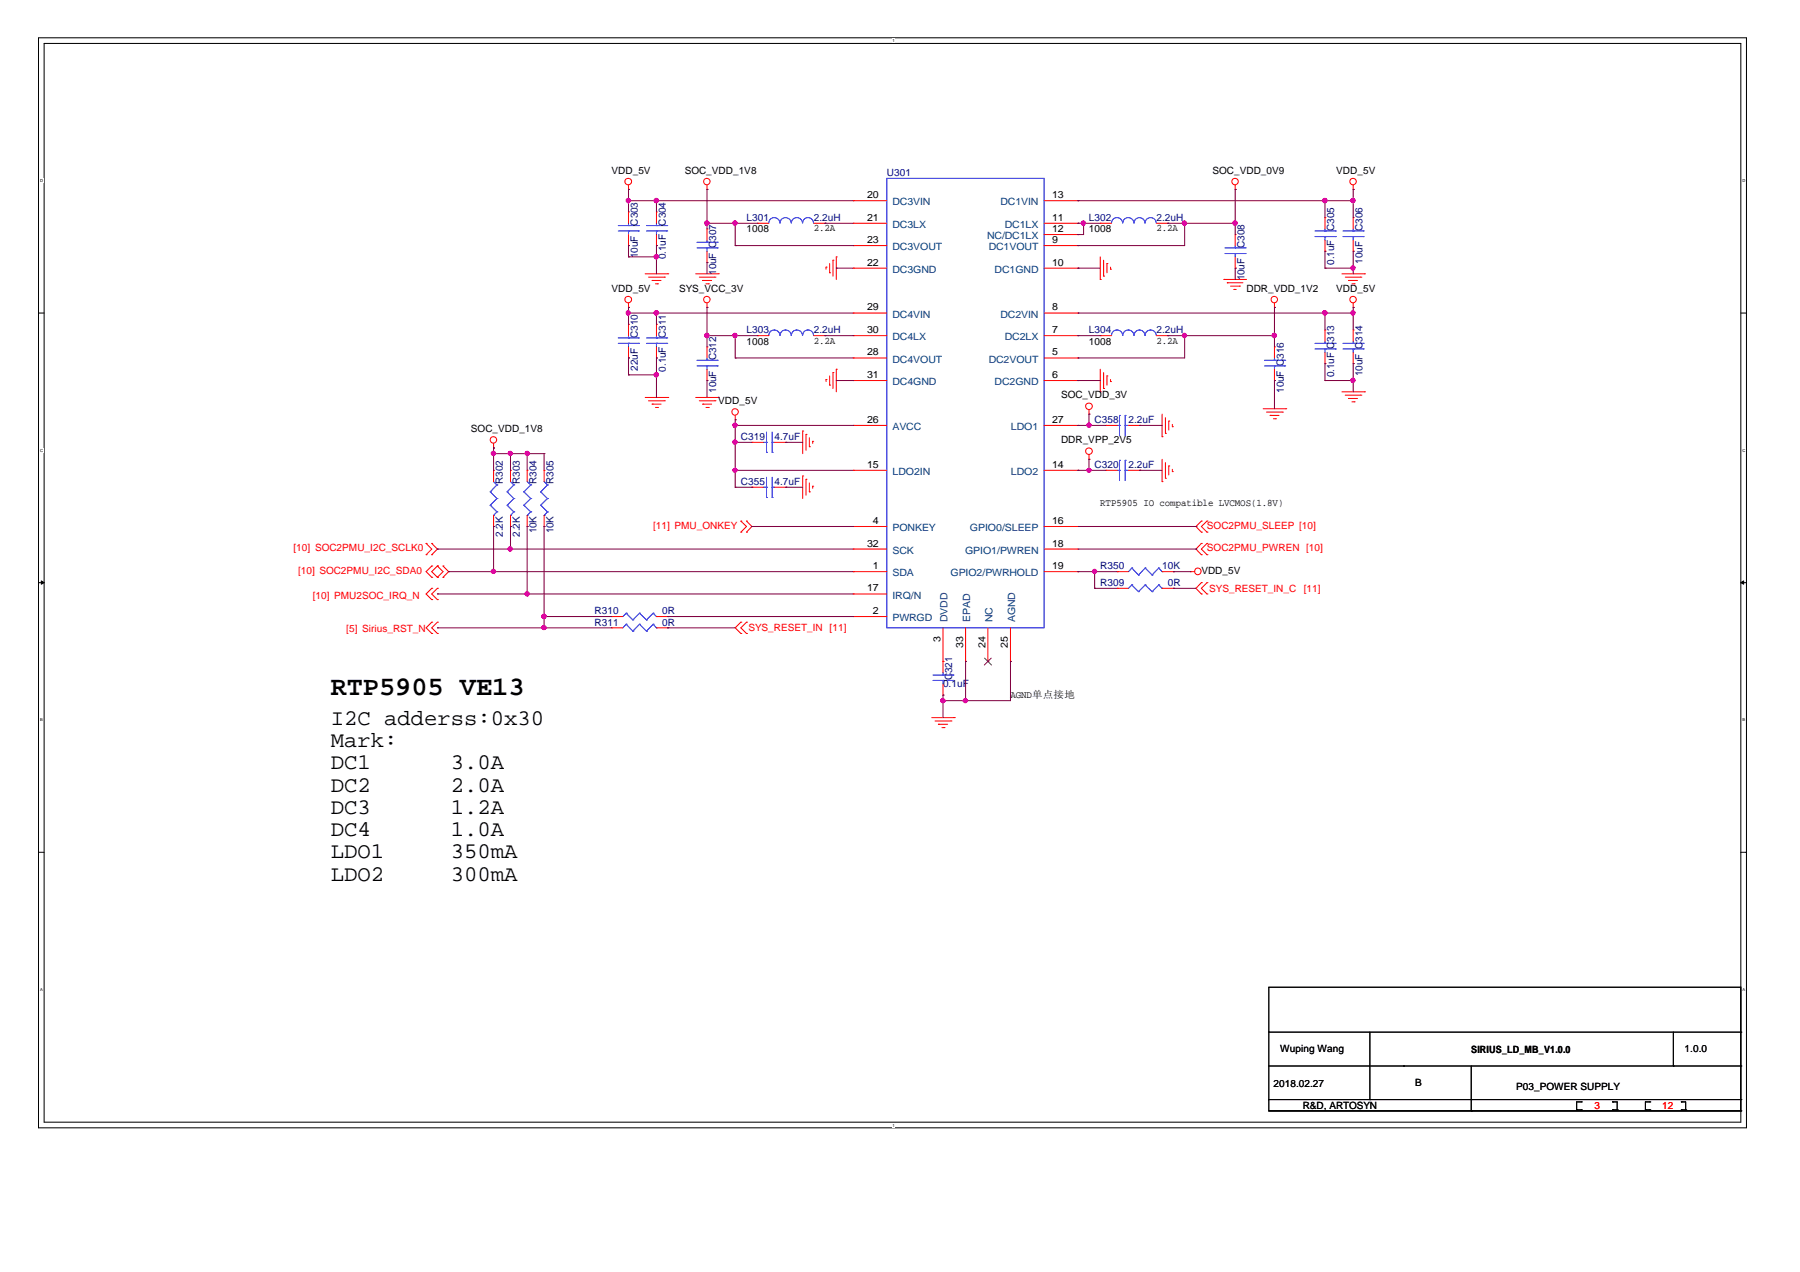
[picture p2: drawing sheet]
<svg xmlns="http://www.w3.org/2000/svg" width="297mm" height="210mm" viewBox="0 0 297 210" stroke-linecap="round" stroke-linejoin="round" font-family="sans-serif">
<path d="M6.3 6.2h281.9v179.9h-281.9zM7.3 7.2h280v178h-280z" fill="none" stroke="#000" stroke-width=".17"/>
<g fill="#fff">
<path d="M147.3 6.3h.4v.8h-.4z"/>
<path d="M147.3 185.3h.4v.7h-.4z"/>
<path d="M6.6 29.4h.5v.8h-.5z"/>
<path d="M287.5 29.4h.5v.8h-.5z"/>
<path d="M6.6 73.9h.5v.7h-.5z"/>
<path d="M287.5 73.9h.5v.7h-.5z"/>
</g>
<path d="M6.3 51.7h1M287.3 51.7h.9" fill="none" stroke="#000" stroke-width=".17"/>
<g fill="#fff">
<path d="M6.6 118.4h.5v.7h-.5z"/>
<path d="M287.5 118.4h.5v.7h-.5z"/>
</g>
<path d="M6.3 96.2h1M287.3 96.2h.9" fill="none" stroke="#000" stroke-width=".17"/>
<g fill="#000" stroke="#000" stroke-width=".17">
<path d="M6.8 95.9l.5 .3-.5 .2z" fill-rule="evenodd"/>
<path d="M287.3 96.2l.4-.3v.5z" fill-rule="evenodd"/>
</g>
<g fill="#fff">
<path d="M6.6 162.9h.5v.7h-.5z"/>
<path d="M287.5 162.9h.5v.7h-.5z"/>
</g>
<g fill="none" stroke="#000" stroke-width=".17">
<path d="M6.3 140.6h1M287.3 140.6h.9M209.4 162.9h77.9v20.4h-77.9zM209.4 170.3h77.9M209.4 175.9h77.9M226.1 170.3v11.2M231.6 175.9h.1M242.8 175.9v7.4M276.1 175.9h.1M276.1 170.3v5.6M287.3 170.3h.1M287.3 175.9h.1"/>
<path d="M209.4 181.5h77.9M209.4 183.3h77.9M226.1 181.5h.1M242.8 181.5h.1M242.8 183.3h.1M260.2 183.1h.1M260.2 183.1h.7M260.9 181.8h.1M260.9 183.1h.1M260.9 181.8h-.7v1.3M266.1 183.1h.1M266.1 181.8h.1"/>
<path d="M266.1 181.8h.8v1.3M266.1 183.1h.8M266.9 183.1h.1M271.5 183.1h.1M271.5 183.1h.7M272.2 181.8h.1M272.2 183.1h.1M272.2 181.8h-.7v1.3M277.5 183.1h.1M277.5 181.8h.1M277.5 181.8h.7v1.3M277.5 183.1h.7"/>
<path d="M278.2 183.1h.1M287.3 181.5h.1M287.3 183.3h.1"/>
</g>
<g fill="none" stroke="#f00" stroke-width=".17">
<path d="M103.7 31.3h.1M103.7 35h.1M103.7 30.5v.8M103.7 35v1.8M103.7 38.7v1.8M108.3 35h.1M108.3 35v1.8M108.3 38.7v1.8M116.7 31.3h.1M116.7 37.8h.1M116.7 30.5v.8M116.7 37.8v1.8"/>
<path d="M125 36.8h.1M125 36.8h1.9M134.3 36.8h1.8M136.1 36.8h.1M140.8 33.1h.1M140.8 36.8h.1M140.8 36.8h5.5M140.8 33.1h5.5M172.3 36.8h5.6M172.3 38.7h5.6M172.3 33.1h5.6M177.9 36.8h.1"/>
<path d="M177.9 38.7h.1M177.9 33.1h.1M181.6 36.8h.1M181.6 36.8h1.8M190.8 36.8h1.9M192.7 36.8h.1M203.8 31.3h.1M203.8 38.7h.1M203.8 30.5v.8M203.8 38.7v1.8M218.7 35.9h.1M218.7 35.9v1.9"/>
<path d="M218.7 39.6v1.9M223.3 31.3h.1M223.3 35.9h.1M223.3 30.5v.8M223.3 35.9v1.9M223.3 39.6v1.9M103.7 50.7h.1M103.7 53.5h.1M103.7 59.1h.1M103.7 40.5h.1M103.7 50v.7M103.7 53.5v1.9"/>
<path d="M103.7 57.2v1.9M106.5 45.2h3.7M107 45.7h2.6M107.6 46.3h.1M107.6 46.3h1.5M108.2 46.8h.3M108.3 40.5h.1M108.3 53.5h.1M108.3 59.1h.1M108.3 53.5v1.9M108.3 57.2v1.9M108.5 46.8h.1"/>
<path d="M109.6 45.7h.1M110.2 45.2h.1M114.8 45.2h3.7M115.4 45.7h2.6M116 46.3h.1M116 46.3h1.4M116.5 46.8h.4M116.7 50.7h.1M116.7 57.2h.1M116.7 43.3h.1M116.7 41.5v1.8M116.7 50v.7"/>
<path d="M116.7 57.2v1.9M116.9 46.8h.1M118 45.7h.1M118.5 45.2h.1M125 55.4h.1M125 55.4h1.9M134.3 55.4h1.8M136.1 55.4h.1M136.3 44.1h.1M136.3 44.1v.3M136.9 45h.1M136.9 43.5v1.5"/>
<path d="M137.5 42.9h.1M137.5 42.9v2.7M138 42.4h.1M138 42.4v3.7M140.8 44.3h.1M140.8 40.5h.1M140.8 59.1h.1M140.8 51.7h.1M140.8 55.4h.1M140.8 55.4h5.5M140.8 59.1h5.5M140.8 51.7h5.5"/>
<path d="M140.8 40.5h5.5M140.8 44.3h5.5M172.3 55.4h5.6M172.3 59.1h5.6M172.3 51.7h5.6M172.3 40.5h5.6M172.3 44.3h5.6M177.9 59.1h.1M177.9 55.4h.1M177.9 51.7h.1M177.9 40.5h.1M177.9 44.3h.1"/>
<path d="M181.6 46.1h.1M181.6 55.4h.1M181.6 42.4v3.7M181.6 55.4h1.8M182.1 45.6h.1M182.1 42.9v2.7M182.7 43.5h.1M182.7 43.5v1.5M183.3 44.4h.1M183.3 44.1v.3M190.8 55.4h1.9M192.7 55.4h.1"/>
<path d="M202 46.1h.1M202 46.1h3.7M202.5 46.7h.1M202.5 46.7h2.6M203.1 47.2h1.5M203.6 47.8h.1M203.6 47.8h.4M203.8 44.3h.1M203.8 42.4v1.9M204.6 47.2h.1M210.3 50.7h.1M210.3 57.2h.1"/>
<path d="M210.3 50v.7M210.3 57.2v1.9M218.7 54.5h.1M218.7 41.5h.1M218.7 54.5v1.8M218.7 58.2v1.8M221.4 45.2h3.8M222 45.7h2.6M222.5 46.3h.1M222.5 46.3h1.5M223.1 46.8h.4M223.3 50.7h.1"/>
<path d="M223.3 54.5h.1M223.3 41.5h.1M223.3 50v.7M223.3 54.5v1.8M223.3 58.2v1.8M223.5 46.8h.1M224.6 45.7h.1M225.2 45.2h.1M81.4 73.9h.1M81.4 77.6h.1M81.4 73.2v.7M81.4 77.6v1.9"/>
<path d="M84.2 77.6h.1M84.2 77.6v1.9M87 77.6h.1M87 77.6v1.9M89.8 77.6h.1M89.8 77.6v1.9M106.5 65.6h3.7M107 66.1h2.6M107.6 66.7h.1M107.6 66.7h1.5M108.2 67.2h.3M108.5 67.2h.1"/>
<path d="M109.6 66.1h.1M110.2 65.6h.1M114.8 65.6h3.7M115.4 66.1h2.6M116 66.7h.1M116 66.7h1.4M116.5 67.2h.4M116.7 62.8h.1M116.7 60.9v1.9M116.9 67.2h.1M118 66.1h.1M118.5 65.6h.1"/>
<path d="M121.3 69.3h.1M121.3 68.6v.7M124.1 73h.1M124.1 73h1.8M127.8 73h1.9M129.7 73h.1M132.5 71.1h.1M132.5 78.5h.1M132.5 71.1v3.8M132.5 78.5v3.8M133 71.7h.1M133 79.1h.1"/>
<path d="M133 71.7v2.6M133 79.1v2.6M133.6 73.7h.1M133.6 72.2v1.5M133.6 79.7v1.5M134.1 72.8h.1M134.1 72.8v.4M136.3 62.6h.1M136.3 62.6v.4M136.9 63.6h.1M136.9 62v1.6M137.5 61.5h.1"/>
<path d="M137.5 61.5v2.6M138 60.9h.1M138 60.9v3.8M140.8 77.6h.1M140.8 70.2h.1M140.8 62.8h.1M140.8 77.6h5.5M140.8 62.8h5.5M140.8 70.2h5.5M172.3 77.6h5.6M172.3 62.8h5.6M172.3 70.2h5.6"/>
<path d="M177.9 62.8h.1M177.9 77.6h.1M177.9 70.2h.1M179.7 75.8h.1M179.7 68.3h.1M179.7 67.6v.7M179.7 75v.8M181.6 64.7h.1M181.6 60.9v3.8M182.1 64.1h.1M182.1 61.5v2.6M182.5 77.6h.1"/>
<path d="M182.5 70.2h.1M182.5 77.6h1.9M182.5 70.2h1.9M182.7 62h.1M182.7 62v1.6M183.3 63h.1M183.3 62.6v.4M186.2 77.6h1.9M186.2 70.2h1.9M188.1 77.6h.1M188.1 70.2h.1M191.8 79.5h.1"/>
<path d="M191.8 72.1h.1M191.8 68.3v3.8M191.8 75.8v3.7M192.3 78.9h.1M192.3 71.5h.1M192.3 68.9v2.6M192.3 76.3v2.6M192.9 76.9h.1M192.9 69.5h.1M192.9 69.5v1.5M192.9 76.9v1.5M193.5 77.8h.1"/>
<path d="M193.5 70.4h.1M193.5 70v.4M193.5 77.4v.4M208.4 67.5h3.8M209 68h2.6M209.6 68.6h.1M209.6 68.6h1.5M210.1 69.1h.4M210.3 62.8h.1M210.3 60.9v1.9M210.5 69.1h.1M211.6 68h.1"/>
<path d="M212.2 67.5h.1M218.7 60h.1M221.4 64.7h3.8M222 65.2h2.6M222.5 65.8h.1M222.5 65.8h1.5M223.1 66.3h.4M223.3 60h.1M223.5 66.3h.1M224.6 65.2h.1M225.2 64.7h.1M70.3 89.7h.1"/>
<path d="M70.3 91.5h.1M70.3 89.7l.9 .9-.9 .9M71.2 91.5h.1M71.2 89.7h.1M71.2 93.4h.1M71.2 95.3h.1M71.2 97.1h.1M71.2 98.9h.1M71.2 89.7l1 .9-1 .9M71.2 93.4l-.9 .9 .9 1M71.2 97.1l-.9 .9 .9 .9M72.2 93.4h.1"/>
<path d="M72.2 95.3h.1M72.2 97.1h.1M72.2 98.9h.1M72.2 93.4l.9 .9-.9 1M72.2 93.4l-1 .9 1 1M72.2 97.1l-1 .9 1 .9M73.1 95.3h.1M73.1 93.4h.1M73.1 93.4l.9 .9-.9 1M81.4 86.9h.1M81.4 85.1v1.8M84.2 86.9h.1"/>
<path d="M84.2 85.1v1.8M87 86.9h.1M87 85.1v1.8M89.8 86.9h.1M89.8 85.1v1.8M122.3 86h.1M122.3 87.8h.1M122.3 86l.9 .9-.9 .9M123.2 87.8h.1M123.2 86h.1M123.2 86l.9 .9-.9 .9M124.1 80.4h.1"/>
<path d="M124.1 80.4h1.8M127.8 80.4h1.9M129.7 80.4h.1M133.6 81.2h.1M134.1 80.2h.1M134.1 80.2v.4M140.8 94.3h.1M140.8 86.9h.1M140.8 98h.1M140.8 90.6h.1M140.8 94.3h5.5M140.8 86.9h5.5"/>
<path d="M140.8 98h5.5M140.8 90.6h5.5M172.3 94.3h5.6M172.3 86.9h5.6M172.3 90.6h5.6M177.9 86.9h.1M177.9 90.6h.1M177.9 94.3h.1M184.4 94.3h.1M184.4 97.1h.1M184.4 94.3h1.8M184.4 97.1h1.8"/>
<path d="M191.8 94.3h1.8M191.8 97.1h1.8M193.6 94.3h.1M193.6 97.1h.1M196.4 94.3h.1M196.4 94.3h.7M198.2 87.8h.1M198.2 86h.1M198.2 91.5h.1M198.2 89.7h.1M198.2 96.2h.1M198.2 98h.1"/>
<path d="M198.2 86l-.8 .9 .8 .9M198.2 89.7l-.8 .9 .8 .9M198.2 96.2l-.8 .9 .8 .9M199.2 86h.1M199.2 87.8h.1M199.2 89.7h.1M199.2 91.5h.1M199.2 98h.1M199.2 96.2h.1M199.2 86l-1 .9 1 .9M199.2 89.7l-1 .9 1 .9M199.2 96.2l-1 .9 1 .9"/>
<path d="M71.2 102.7h.1M71.2 104.5h.1M71.2 102.7l-.9 .9 .9 .9M72.2 102.7h.1M72.2 104.5h.1M72.2 102.7l-1 .9 1 .9M100.9 101.7h.1M100.9 103.6h.1M100.9 101.7h1.9M100.9 103.6h1.9M108.3 101.7h1.9M108.3 103.6h1.9"/>
<path d="M110.2 101.7h.1M110.2 103.6h.1M122.3 102.7h.1M122.3 104.5h.1M122.3 102.7l-1 .9 1 .9M123.2 104.5h.1M123.2 102.7h.1M123.2 102.7l-.9 .9 .9 .9M140.8 101.7h.1M140.8 101.7h5.5M153.8 118.4h3.7M154.3 119h2.6"/>
<path d="M154.9 119.5h.1M154.9 119.5h1.5M155.6 109.1h.1M155.6 114.7h.1M155.6 103.6v7.4M155.6 112.9v1.8M156.9 119h.1M157.5 118.4h.1M159.3 109.1h.1M159.3 103.6v5.5M163 109.1h.1M163 103.6v5.5"/>
<path d="M166.8 109.1h.1M166.8 103.6v5.5M155.4 120.1h.4M155.8 120.1h.1"/>
<circle cx="103.7" cy="30" r=".55"/>
<circle cx="116.6" cy="30" r=".54"/>
<circle cx="203.8" cy="30" r=".54"/>
<circle cx="223.3" cy="30" r=".54"/>
<circle cx="103.7" cy="49.4" r=".55"/>
<circle cx="116.6" cy="49.4" r=".54"/>
<circle cx="210.3" cy="49.4" r=".54"/>
<circle cx="223.3" cy="49.4" r=".54"/>
<circle cx="81.4" cy="72.6" r=".54"/>
<circle cx="121.3" cy="68" r=".54"/>
<circle cx="179.7" cy="74.5" r=".55"/>
<circle cx="179.7" cy="67" r=".55"/>
<circle cx="197.7" cy="94.3" r=".55"/>
</g>
<g fill="none" stroke="#00f" stroke-width=".17">
<path d="M102 38.1h3.4M102 37.2h3.4M103.7 37.2h.1M103.7 38.1h.1M103.7 36.8v.4M103.7 38.1v.6M105.4 38.1h.1M105.4 37.2h.1M106.7 38.1h3.3M106.7 37.2h3.3M108.3 37.2h.1M108.3 38.1h.1"/>
<path d="M108.3 36.8v.4M108.3 38.1v.6M110 38.1h.1M110 37.2h.1M115 40h3.4M116.7 40h.1M116.7 39.6v.4M118.4 40h.1M126.9 36.8a.91 .91 0 0 1 .9-.9 .91 .91 0 0 1 .9 .9M128.7 36.8a.91 .91 0 0 1 .9-.9 .91 .91 0 0 1 1 .9M130.6 36.8a.91 .91 0 0 1 .9-.9 .91 .91 0 0 1 .9 .9M132.5 36.8a.89 .89 0 0 1 .8-.9 .89 .89 0 0 1 .9 .9"/>
<path d="M146.3 29.4h26v74.2h-26zM183.4 36.8a.91 .91 0 0 1 .9-.9 .91 .91 0 0 1 1 .9M185.3 36.8a.91 .91 0 0 1 .9-.9 .91 .91 0 0 1 .9 .9M187.2 36.8a.89 .89 0 0 1 .8-.9 .89 .89 0 0 1 .9 .9M189 36.8a.91 .91 0 0 1 .9-.9 .91 .91 0 0 1 .9 .9M217 38.1h3.3M217 39h3.3M218.7 38.1h.1M218.7 39h.1M218.7 37.8v.3M218.7 39v.6M220.3 39h.1"/>
<path d="M220.3 38.1h.1M221.6 38.1h3.4M221.6 39h3.4M223.3 38.1h.1M223.3 39h.1M223.3 37.8v.3M223.3 39v.6M225 39h.1M225 38.1h.1M102 56.7h3.4M102 55.8h3.4M103.7 55.8h.1"/>
<path d="M103.7 56.7h.1M103.7 55.4v.4M103.7 56.7v.5M105.4 56.7h.1M105.4 55.8h.1M106.7 56.7h3.3M106.7 55.8h3.3M108.3 55.8h.1M108.3 56.7h.1M108.3 55.4v.4M108.3 56.7v.5M110 56.7h.1"/>
<path d="M110 55.8h.1M115 59.5h3.4M115 40.9h3.4M116.7 59.5h.1M116.7 40.9h.1M116.7 40.9v.6M116.7 59.1v.4M118.4 59.5h.1M118.4 40.9h.1M126.9 55.3a.91 .91 0 0 1 .9-.8 .91 .91 0 0 1 .9 .8M128.7 55.3a.91 .91 0 0 1 .9-.8 .91 .91 0 0 1 1 .8M130.6 55.3a.91 .91 0 0 1 .9-.8 .91 .91 0 0 1 .9 .8"/>
<path d="M132.5 55.3a.89 .89 0 0 1 .9-.8 .89 .89 0 0 1 .8 .8M183.4 55.3a.91 .91 0 0 1 .9-.8 .91 .91 0 0 1 1 .8M185.3 55.3a.91 .91 0 0 1 .9-.8 .91 .91 0 0 1 .9 .8M187.2 55.3a.89 .89 0 0 1 .8-.8 .89 .89 0 0 1 .9 .8M189 55.3a.91 .91 0 0 1 .9-.8 .91 .91 0 0 1 .9 .8M202.1 40.9h3.4M202.1 41.8h3.4M203.8 40.9h.1M203.8 41.8h.1M203.8 40.5v.4M203.8 41.8v.6M205.5 41.8h.1"/>
<path d="M205.5 40.9h.1M208.7 59.5h3.3M210.3 59.5h.1M210.3 59.1v.4M212 59.5h.1M217 56.7h3.3M217 57.6h3.3M218.7 56.7h.1M218.7 57.6h.1M218.7 56.3v.4M218.7 57.6v.6M220.3 57.6h.1"/>
<path d="M220.3 56.7h.1M221.6 56.7h3.4M221.6 57.6h3.4M223.3 56.7h.1M223.3 57.6h.1M223.3 56.3v.4M223.3 57.6v.6M225 57.6h.1M225 56.7h.1M81.4 79.5l.6 .5M84.2 79.5l.6 .5M87 79.5l.6 .5"/>
<path d="M89.8 79.5l.5 .5M115 60.4h3.4M116.7 60.4h.1M116.7 60.4v.5M118.4 60.4h.1M125.9 73h.6M126.5 74.6h.1M126.5 73h.1M126.5 71.3v3.3M126.5 78.8v3.3M127.4 73h.1M127.4 74.6h.1"/>
<path d="M127.4 71.3v3.3M127.4 78.8v3.3M127.4 73h.4M184.4 77.6h.3M184.4 70.2h.3M184.7 77.6h.1M184.7 76h.1M184.7 70.2h.1M184.7 68.6h.1M184.7 68.6v3.3M184.7 76v3.3M185.7 76h.1"/>
<path d="M185.7 77.6h.1M185.7 68.6h.1M185.7 70.2h.1M185.7 77.6h.5M185.7 68.6v3.3M185.7 76v3.3M185.7 70.2h.5M208.7 60.4h3.3M210.3 60.4h.1M210.3 60.4v.5M212 60.4h.1M80.9 81.2h.1"/>
<path d="M80.9 83.4h.1M80.9 81.2l1.1 1.1M80.9 83.4l1.1 1.1M81.4 85.1h.1M82 80h.1M82 82.3h.1M82 84.5h.1M82 80l-1.1 1.2M82 82.3l-1.1 1.1M82 84.5l-.6 .6M83.7 81.2h.1M83.7 83.4h.1"/>
<path d="M83.7 81.2l1.1 1.1M83.7 83.4l1.1 1.1M84.2 85.1h.1M84.8 80h.1M84.8 82.3h.1M84.8 84.5h.1M84.8 80l-1.1 1.2M84.8 82.3l-1.1 1.1M84.8 84.5l-.6 .6M86.4 81.2h.1M86.4 83.4h.1M86.4 81.2l1.2 1.1"/>
<path d="M86.4 83.4l1.2 1.1M87 85.1h.1M87.6 80h.1M87.6 82.3h.1M87.6 84.5h.1M87.6 80l-1.2 1.2M87.6 82.3l-1.2 1.1M87.6 84.5l-.6 .6M89.2 81.2h.1M89.2 83.4h.1M89.2 81.2l1.1 1.1M89.2 83.4l1.1 1.1"/>
<path d="M89.8 85.1h.1M90.3 80h.1M90.3 82.3h.1M90.3 84.5h.1M90.3 80l-1.1 1.2M90.3 82.3l-1.1 1.1M90.3 84.5l-.5 .6M125.9 80.4h.6M126.5 82.1h.1M126.5 80.4h.1M127.4 80.4h.1M127.4 82.1h.1"/>
<path d="M127.4 80.4h.4M186.8 93.7h.1M186.8 96.5h.1M186.8 93.7l-.6 .6M186.8 93.7l1.1 1.2M186.8 96.5l-.6 .6M186.8 96.5l1.1 1.1M187.9 94.9h.1M187.9 97.6h.1M189 93.7h.1M189 96.5h.1M189 93.7l-1.1 1.2"/>
<path d="M189 93.7l1.1 1.2M189 96.5l-1.1 1.1M189 96.5l1.1 1.1M190.1 94.9h.1M190.1 97.6h.1M191.2 93.7h.1M191.2 96.5h.1M191.2 93.7l-1.1 1.2M191.2 93.7l.6 .6M191.2 96.5l-1.1 1.1M191.2 96.5l.6 .6M191.8 94.3h.1"/>
<path d="M191.8 97.1h.1M103.3 101.2h.1M103.3 103h.1M103.3 101.2l-.5 .5M103.3 101.2l1.1 1.1M103.3 103l-.5 .6M103.3 103l1.1 1.2M104.4 102.3h.1M104.4 104.2h.1M105.5 101.2h.1M105.5 103h.1M105.5 101.2l-1.1 1.1"/>
<path d="M105.5 101.2l1.2 1.1M105.5 103l-1.1 1.2M105.5 103l1.2 1.2M106.7 102.3h.1M106.7 104.2h.1M107.8 101.2h.1M107.8 103h.1M107.8 101.2l-1.1 1.1M107.8 101.2l.5 .5M107.8 103l-1.1 1.2M107.8 103l.5 .6M108.3 101.7h.1"/>
<path d="M108.3 103.6h.1M154 112.3h3.3M154 111.4h3.3M155.6 111.4h.1M155.6 112.3h.1M155.6 111v.4M155.6 112.3v.6M157.3 112.3h.1M157.3 111.4h.1"/>
</g>
<path d="M162.5 108.6l1.1 1.1M163.6 108.6l-1.2 1.1" fill="none" stroke="#804000" stroke-width=".17"/>
<g fill="none" stroke="#800040" stroke-width=".17">
<path d="M103.7 33.1h.1M103.7 31.3h.1M103.7 33.1h37.1M103.7 31.3v3.7M108.3 33.1h.1M108.3 33.1v1.9M116.7 36.8h.1M116.7 31.3h.1M116.7 36.8h8.3M116.7 31.3v6.5M121.3 36.8h.1M121.3 36.8v3.7"/>
<path d="M136.1 36.8h.1M136.1 36.8h4.7M177.9 36.8h.1M177.9 33.1h.1M177.9 38.7h.1M177.9 36.8h3.7M177.9 33.1h45.4M178.8 36.8h.1M178.8 36.8v1.9h-.9M192.7 36.8h.1M192.7 36.8h11.1M195.5 36.8h.1"/>
<path d="M195.5 36.8v3.7h-17.6M203.8 36.8h.1M203.8 31.3h.1M203.8 31.3v7.4M218.7 33.1h.1M218.7 33.1v2.8M223.3 31.3h.1M223.3 33.1h.1M223.3 31.3v4.6M103.7 50.7h.1M103.7 40.5h.1M103.7 59.1h.1"/>
<path d="M103.7 51.7h.1M103.7 42.4h.1M103.7 51.7h37.1M103.7 40.5v1.9M103.7 50.7v2.8M103.7 59.1v2.8M103.7 42.4h4.6M108.3 40.5h.1M108.3 59.1h.1M108.3 51.7h.1M108.3 42.4h.1M108.3 40.5v4.7"/>
<path d="M108.3 51.7v1.8M108.3 59.1v6.5M116.7 55.4h.1M116.7 43.3h.1M116.7 50.7h.1M116.7 55.4h8.3M116.7 43.3v1.9M116.7 50.7v6.5M121.3 40.5h.1M121.3 59.1h.1M121.3 55.4h.1M121.3 40.5h19.5"/>
<path d="M121.3 59.1h19.5M121.3 55.4v3.7M136.1 55.4h.1M136.1 55.4h4.7M138 44.3h.1M138 44.3h2.8M177.9 40.5h.1M177.9 51.7h.1M177.9 55.4h.1M177.9 44.3h.1M177.9 59.1h.1M177.9 55.4h3.7"/>
<path d="M177.9 51.7h45.4M177.9 44.3h3.7M192.7 55.4h.1M192.7 55.4h17.6M195.5 55.4h.1M195.5 55.4v3.7h-17.6M203.8 44.3h.1M203.8 44.3v1.8M210.3 50.7h.1M210.3 55.4h.1M210.3 50.7v6.5M218.7 41.5h.1"/>
<path d="M218.7 44.3h.1M218.7 51.7h.1M218.7 44.3h4.6M218.7 41.5v2.8M218.7 51.7v2.8M223.3 50.7h.1M223.3 44.3h.1M223.3 51.7h.1M223.3 41.5h.1M223.3 41.5v3.7M223.3 50.7v3.8M81.4 74.9h.1"/>
<path d="M81.4 73.9h.1M81.4 74.9h8.4M81.4 73.9v3.7M84.2 74.9h.1M84.2 74.9v2.7M87 74.9h.1M87 74.9v2.7M89.8 74.9h.1M89.8 74.9v2.7M103.7 61.9h.1M103.7 61.9h4.6M108.3 61.9h.1"/>
<path d="M116.7 62.8h.1M116.7 62.8v2.8M121.3 73h.1M121.3 69.3h.1M121.3 70.2h.1M121.3 77.6h.1M121.3 69.3v11.1M121.3 77.6h19.5M121.3 70.2h19.5M121.3 73h2.8M129.7 73h.1M129.7 73h2.8"/>
<path d="M138 62.8h.1M138 62.8h2.8M177.9 62.8h.1M177.9 77.6h.1M177.9 70.2h.1M177.9 62.8h3.7M177.9 77.6h4.6M177.9 70.2h4.6M179.7 75.8h.1M179.7 77.6h.1M179.7 68.3h.1M179.7 70.2h.1"/>
<path d="M179.7 68.3v1.9M179.7 75.8v1.8M188.1 77.6h.1M188.1 70.2h.1M188.1 77.6h3.7M188.1 70.2h3.7M210.3 62.8h.1M210.3 62.8v4.7M218.7 60h.1M218.7 62.8h.1M218.7 62.8h4.6M218.7 60v2.8"/>
<path d="M223.3 60h.1M223.3 62.8h.1M223.3 60v4.7M72.2 90.6h.1M72.2 98h.1M72.2 90.6h68.6M72.2 98h68.6M74 94.3h.1M74 94.3h66.8M81.4 94.3h.1M81.4 86.9h.1M81.4 86.9v7.4"/>
<path d="M84.2 90.6h.1M84.2 86.9h.1M84.2 86.9v3.7M87 98h.1M87 86.9h.1M87 86.9v11.1M89.8 86.9h.1M89.8 86.9v16.7M121.3 80.4h.1M121.3 80.4h2.8M124.1 86.9h.1M124.1 80.4h.1"/>
<path d="M124.1 86.9h16.7M129.7 80.4h.1M129.7 80.4h2.8M177.9 94.3h.1M177.9 90.6h19.5M177.9 94.3h6.5M177.9 86.9h19.5M180.6 97.1h.1M180.6 94.3h.1M180.6 97.1h3.8M180.6 94.3v2.8M193.6 97.1h.1"/>
<path d="M193.6 94.3h.1M193.6 94.3h2.8M193.6 97.1h3.8M197.4 90.6h.1M197.4 86.9h.1M72.2 103.6h.1M72.2 103.6h28.7M89.8 101.7h.1M89.8 103.6h.1M89.8 101.7h11.1M110.2 101.7h.1M110.2 103.6h.1"/>
<path d="M110.2 101.7h30.6M110.2 103.6h11.1M155.6 114.7h.1M155.6 115.6h.1M155.6 114.7v3.7M159.3 109.1h.1M159.3 115.6h.1M159.3 109.1v6.5M166.8 109.1h.1M166.8 109.1v6.5h-11.2"/>
</g>
<g fill="#f0f" stroke="#f0f" stroke-width=".17">
<circle cx="159.3" cy="115.6" r=".34"/>
<circle cx="155.6" cy="115.6" r=".36"/>
<circle cx="218.6" cy="33.1" r=".37"/>
<circle cx="195.4" cy="36.8" r=".35"/>
<circle cx="178.8" cy="36.8" r=".35"/>
<circle cx="121.3" cy="36.8" r=".35"/>
<circle cx="108.3" cy="33.1" r=".37"/>
<circle cx="223.3" cy="33.1" r=".35"/>
<circle cx="103.7" cy="33.1" r=".35"/>
<circle cx="223.3" cy="44.2" r=".35"/>
<circle cx="195.4" cy="55.4" r=".35"/>
<circle cx="210.3" cy="55.4" r=".37"/>
<circle cx="223.3" cy="62.8" r=".35"/>
<circle cx="223.3" cy="51.6" r=".35"/>
<circle cx="218.6" cy="51.6" r=".37"/>
<circle cx="121.3" cy="70.2" r=".35"/>
<circle cx="108.3" cy="61.8" r=".37"/>
<circle cx="108.3" cy="51.6" r=".37"/>
<circle cx="103.7" cy="51.6" r=".35"/>
<circle cx="81.4" cy="94.3" r=".36"/>
<circle cx="84.2" cy="90.6" r=".35"/>
<circle cx="87" cy="98" r=".35"/>
<circle cx="81.4" cy="74.8" r=".36"/>
<circle cx="203.8" cy="36.8" r=".37"/>
<circle cx="116.6" cy="36.8" r=".37"/>
<circle cx="116.6" cy="55.4" r=".37"/>
<circle cx="108.3" cy="42.4" r=".37"/>
<circle cx="84.2" cy="74.8" r=".34"/>
<circle cx="87" cy="74.8" r=".34"/>
<circle cx="89.8" cy="101.7" r=".37"/>
<circle cx="89.8" cy="103.6" r=".36"/>
<circle cx="180.6" cy="94.3" r=".34"/>
<circle cx="179.7" cy="77.6" r=".34"/>
<circle cx="121.3" cy="55.4" r=".35"/>
<circle cx="179.7" cy="70.2" r=".35"/>
<circle cx="121.3" cy="77.6" r=".34"/>
<circle cx="121.3" cy="73" r=".35"/>
</g>
<text font-size="4.4" x="54.6" y="114.7">RTP5905 VE13</text>
<g font-size="3.7">
<text x="54.6" y="119.6">I2C adderss:0x30</text>
<text x="54.6" y="123.2">Mark:</text>
<text x="54.6" y="126.9">DC1</text>
<text x="54.6" y="130.6">DC2</text>
<text x="74.4" y="126.9">3.0A</text>
<text x="74.4" y="130.6">2.0A</text>
<text x="54.6" y="134.3">DC3</text>
<text x="54.6" y="138">DC4</text>
<text x="74.4" y="134.3">1.2A</text>
<text x="74.4" y="138">1.0A</text>
<text x="54.6" y="141.7">LDO1</text>
<text x="74.4" y="141.7">350mA</text>
<text x="54.6" y="145.3">LDO2</text>
<text x="74.4" y="145.3">300mA</text>
</g>
<g font-size="1.7">
<text x="100.9" y="28.7">VDD_5V</text>
<text x="113" y="28.7">SOC_VDD_1V8</text>
<text x="200.1" y="28.7">SOC_VDD_0V9</text>
<text x="220.5" y="28.7">VDD_5V</text>
<text x="143.1" y="32.7">20</text>
<text x="173.6" y="32.7">13</text>
<text x="123.2" y="38.3">1008</text>
<text x="134.3" y="38.2">2.2A</text>
<text x="143.1" y="36.4">21</text>
<text x="143.1" y="40.1">23</text>
<text x="173.6" y="40.1">9</text>
<text x="173.6" y="36.4">11</text>
<text x="173.6" y="38.3">12</text>
<text x="179.7" y="38.3">1008</text>
<text x="190.8" y="38.2">2.2A</text>
<text x="143.1" y="43.8">22</text>
<text x="173.6" y="43.8">10</text>
<text x="100.9" y="48.1">VDD_5V</text>
<text x="112.1" y="48.1">SYS_VCC_3V</text>
<text x="143.1" y="51.2">29</text>
<text x="173.6" y="51.2">8</text>
<text x="205.7" y="48.1">DDR_VDD_1V2</text>
<text x="220.5" y="48.1">VDD_5V</text>
<text x="123.2" y="56.9">1008</text>
<text x="134.3" y="56.7">2.2A</text>
<text x="143.1" y="58.6">28</text>
<text x="143.1" y="55">30</text>
<text x="173.6" y="58.6">5</text>
<text x="173.6" y="55">7</text>
<text x="179.7" y="56.9">1008</text>
<text x="190.8" y="56.7">2.2A</text>
<text x="143.1" y="62.4">31</text>
<text x="173.6" y="62.4">6</text>
<text x="175.1" y="65.8">SOC_VDD_3V</text>
<text x="77.7" y="71.3">SOC_VDD_1V8</text>
<text x="118.5" y="66.7">VDD_5V</text>
<text x="143.1" y="69.8">26</text>
<text x="173.6" y="69.8">27</text>
<text x="143.1" y="77.2">15</text>
<text x="173.6" y="77.2">14</text>
<text x="175.1" y="73.2">DDR_VPP_2V5</text>
<text x="181.6" y="83.6">RTP5905 IO compatible LVCMOS(1.8V)</text>
<text x="144.1" y="86.5">4</text>
<text x="173.6" y="86.5">16</text>
<text x="143.1" y="90.2">32</text>
<text x="144.1" y="93.9">1</text>
<text x="173.6" y="90.2">18</text>
<text x="173.6" y="93.9">19</text>
<text x="198.2" y="94.7">VDD_5V</text>
<text x="143.1" y="97.6">17</text>
<text x="144.1" y="101.3">2</text>
<text x="155.2" y="105.9" transform="rotate(-90 155.2 105.9)">3</text>
<text x="158.9" y="106.9" transform="rotate(-90 158.9 106.9)">33</text>
<text x="162.6" y="106.9" transform="rotate(-90 162.6 106.9)">24</text>
<text x="166.3" y="106.9" transform="rotate(-90 166.3 106.9)">25</text>
<text x="166.8" y="115.1">AGND单点接地</text>
<text x="211.2" y="173.7">Wuping Wang</text>
<text x="242.8" y="173.7">SIRIUS_LD_MB_V1.0.0</text>
<text x="278" y="173.7">1.0.0</text>
<text x="210.1" y="179.4">2018.02.27</text>
<text x="233.5" y="179.3">B</text>
<text x="250.2" y="179.8">P03_POWER SUPPLY</text>
<text x="215" y="182.9">R&amp;D, ARTOSYN</text>
</g>
<g font-size="1.7" fill="#000080">
<text x="146.3" y="29.1">U301</text>
<text x="105.2" y="37.2" transform="rotate(-90 105.2 37.2)">C303</text>
<text x="109.9" y="37.2" transform="rotate(-90 109.9 37.2)">C304</text>
<text x="118.2" y="40.9" transform="rotate(-90 118.2 40.9)">C</text>
<text x="118.2" y="39.7" transform="rotate(-90 118.2 39.7)">307</text>
<text x="123.2" y="36.5">L301</text>
<text x="134.3" y="36.5">2.2uH</text>
<text x="179.7" y="36.5">L302</text>
<text x="190.8" y="36.5">2.2uH</text>
<text x="205.4" y="40.9" transform="rotate(-90 205.4 40.9)">C308</text>
<text x="220.2" y="38.1" transform="rotate(-90 220.2 38.1)">C305</text>
<text x="224.8" y="38.1" transform="rotate(-90 224.8 38.1)">C306</text>
<text x="105.2" y="42.6" transform="rotate(-90 105.2 42.6)">10uF</text>
<text x="109.9" y="42.8" transform="rotate(-90 109.9 42.8)">0.1uF</text>
<text x="118.2" y="45.4" transform="rotate(-90 118.2 45.4)">10uF</text>
<text x="205.4" y="46.3" transform="rotate(-90 205.4 46.3)">10uF</text>
<text x="220.2" y="43.7" transform="rotate(-90 220.2 43.7)">0.1uF</text>
<text x="224.8" y="43.5" transform="rotate(-90 224.8 43.5)">10uF</text>
<text x="105.2" y="55.8" transform="rotate(-90 105.2 55.8)">C310</text>
<text x="109.9" y="55.8" transform="rotate(-90 109.9 55.8)">C311</text>
<text x="118.2" y="59.5" transform="rotate(-90 118.2 59.5)">C312</text>
<text x="123.2" y="55">L303</text>
<text x="134.3" y="55">2.2uH</text>
<text x="179.7" y="55">L304</text>
<text x="190.8" y="55">2.2uH</text>
<text x="211.8" y="59.2" transform="rotate(-90 211.8 59.2)">316</text>
<text x="220.2" y="57.6" transform="rotate(-90 220.2 57.6)">C</text>
<text x="220.2" y="56.4" transform="rotate(-90 220.2 56.4)">313</text>
<text x="224.8" y="57.6" transform="rotate(-90 224.8 57.6)">C</text>
<text x="224.8" y="56.4" transform="rotate(-90 224.8 56.4)">314</text>
<text x="105.2" y="61.1" transform="rotate(-90 105.2 61.1)">22uF</text>
<text x="109.9" y="61.3" transform="rotate(-90 109.9 61.3)">0.1uF</text>
<text x="118.2" y="64.8" transform="rotate(-90 118.2 64.8)">10uF</text>
<text x="211.8" y="64.8" transform="rotate(-90 211.8 64.8)">10uF</text>
<text x="211.8" y="60.4" transform="rotate(-90 211.8 60.4)">C</text>
<text x="220.2" y="62.2" transform="rotate(-90 220.2 62.2)">0.1uF</text>
<text x="224.8" y="62" transform="rotate(-90 224.8 62)">10uF</text>
<text x="180.6" y="69.8">C358</text>
<text x="186.2" y="69.8">2.2uF</text>
<text x="122.3" y="72.6">C319</text>
<text x="127.8" y="72.6">4.7uF</text>
<text x="180.6" y="77.3">C320</text>
<text x="186.2" y="77.3">2.2uF</text>
<text x="83" y="79.9" transform="rotate(-90 83 79.9)">R302</text>
<text x="85.8" y="79.9" transform="rotate(-90 85.8 79.9)">R303</text>
<text x="88.5" y="79.9" transform="rotate(-90 88.5 79.9)">R304</text>
<text x="91.3" y="79.9" transform="rotate(-90 91.3 79.9)">R305</text>
<text x="122.3" y="80">C355</text>
<text x="127.8" y="80">4.7uF</text>
<text x="83" y="88.6" transform="rotate(-90 83 88.6)">2.2K</text>
<text x="85.8" y="88.6" transform="rotate(-90 85.8 88.6)">2.2K</text>
<text x="88.5" y="88" transform="rotate(-90 88.5 88)">10K</text>
<text x="91.3" y="88" transform="rotate(-90 91.3 88)">10K</text>
<text x="181.6" y="94">R350</text>
<text x="191.8" y="94">10K</text>
<text x="98.1" y="101.4">R310</text>
<text x="109.3" y="101.4">0R</text>
<text x="181.6" y="96.7">R309</text>
<text x="192.7" y="96.7">0R</text>
<text x="98.1" y="103.2">R311</text>
<text x="109.3" y="103.2">0R</text>
<text x="155.6" y="113.4">0.1uF</text>
<text x="157.1" y="112.3" transform="rotate(-90 157.1 112.3)">C</text>
<text x="157.1" y="111.1" transform="rotate(-90 157.1 111.1)">321</text>
</g>
<g font-size="1.7" fill="#004080">
<text x="147.3" y="33.9">DC3VIN</text>
<text x="165.1" y="33.9">DC1VIN</text>
<text x="147.3" y="37.6">DC3LX</text>
<text x="147.3" y="41.3">DC3VOUT</text>
<text x="162.9" y="39.5">NC/DC1LX</text>
<text x="163.2" y="41.3">DC1VOUT</text>
<text x="165.8" y="37.6">DC1LX</text>
<text x="147.3" y="45">DC3GND</text>
<text x="164.1" y="45">DC1GND</text>
<text x="147.3" y="52.4">DC4VIN</text>
<text x="165.1" y="52.4">DC2VIN</text>
<text x="147.3" y="59.8">DC4VOUT</text>
<text x="147.3" y="56.1">DC4LX</text>
<text x="163.2" y="59.8">DC2VOUT</text>
<text x="165.8" y="56.1">DC2LX</text>
<text x="147.3" y="63.6">DC4GND</text>
<text x="164.1" y="63.6">DC2GND</text>
<text x="147.3" y="71">AVCC</text>
<text x="166.8" y="71">LDO1</text>
<text x="147.3" y="78.4">LDO2IN</text>
<text x="166.8" y="78.4">LDO2</text>
<text x="147.3" y="87.6">PONKEY</text>
<text x="160.1" y="87.6">GPIO0/SLEEP</text>
<text x="147.3" y="95.1">SDA</text>
<text x="147.3" y="91.4">SCK</text>
<text x="156.8" y="95.1">GPIO2/PWRHOLD</text>
<text x="159.3" y="91.4">GPIO1/PWREN</text>
<text x="147.3" y="98.8">IRQ/N</text>
<text x="147.3" y="102.5">PWRGD</text>
<text x="156.4" y="102.7" transform="rotate(-90 156.4 102.7)">DVDD</text>
<text x="160.1" y="102.7" transform="rotate(-90 160.1 102.7)">EPAD</text>
<text x="163.8" y="102.7" transform="rotate(-90 163.8 102.7)">NC</text>
<text x="167.5" y="102.7" transform="rotate(-90 167.5 102.7)">AGND</text>
</g>
<g font-size="1.7" fill="#f00">
<text x="107.8" y="87.3">[11] PMU_ONKEY</text>
<text x="199.2" y="87.3">SOC2PMU_SLEEP [10]</text>
<text x="48.4" y="91">[10] SOC2PMU_I2C_SCLK0</text>
<text x="49.2" y="94.7">[10] SOC2PMU_I2C_SDA0</text>
<text x="199.2" y="91">SOC2PMU_PWREN [10]</text>
<text x="51.6" y="98.8">[10] PMU2SOC_IRQ_N</text>
<text x="199.6" y="97.6">SYS_RESET_IN_C</text>
<text x="215.1" y="97.6">[11]</text>
<text x="57.1" y="104.3">[5] Sirius_RST_N</text>
<text x="123.5" y="104.2">SYS_RESET_IN [11]</text>
<text x="263.1" y="182.9">3</text>
<text x="274.3" y="182.9">12</text>
</g>
<g font-size=".7">
<text x="147.3" y="7">1</text>
<text x="6.6" y="30">D</text>
<text x="287.5" y="30">D</text>
<text x="6.6" y="74.5">C</text>
<text x="287.5" y="74.5">C</text>
<text x="6.6" y="119">B</text>
<text x="287.5" y="119">B</text>
<text x="6.6" y="163.5">A</text>
<text x="287.5" y="163.5">A</text>
<text x="147.3" y="185.9">1</text>
</g>
</svg>
